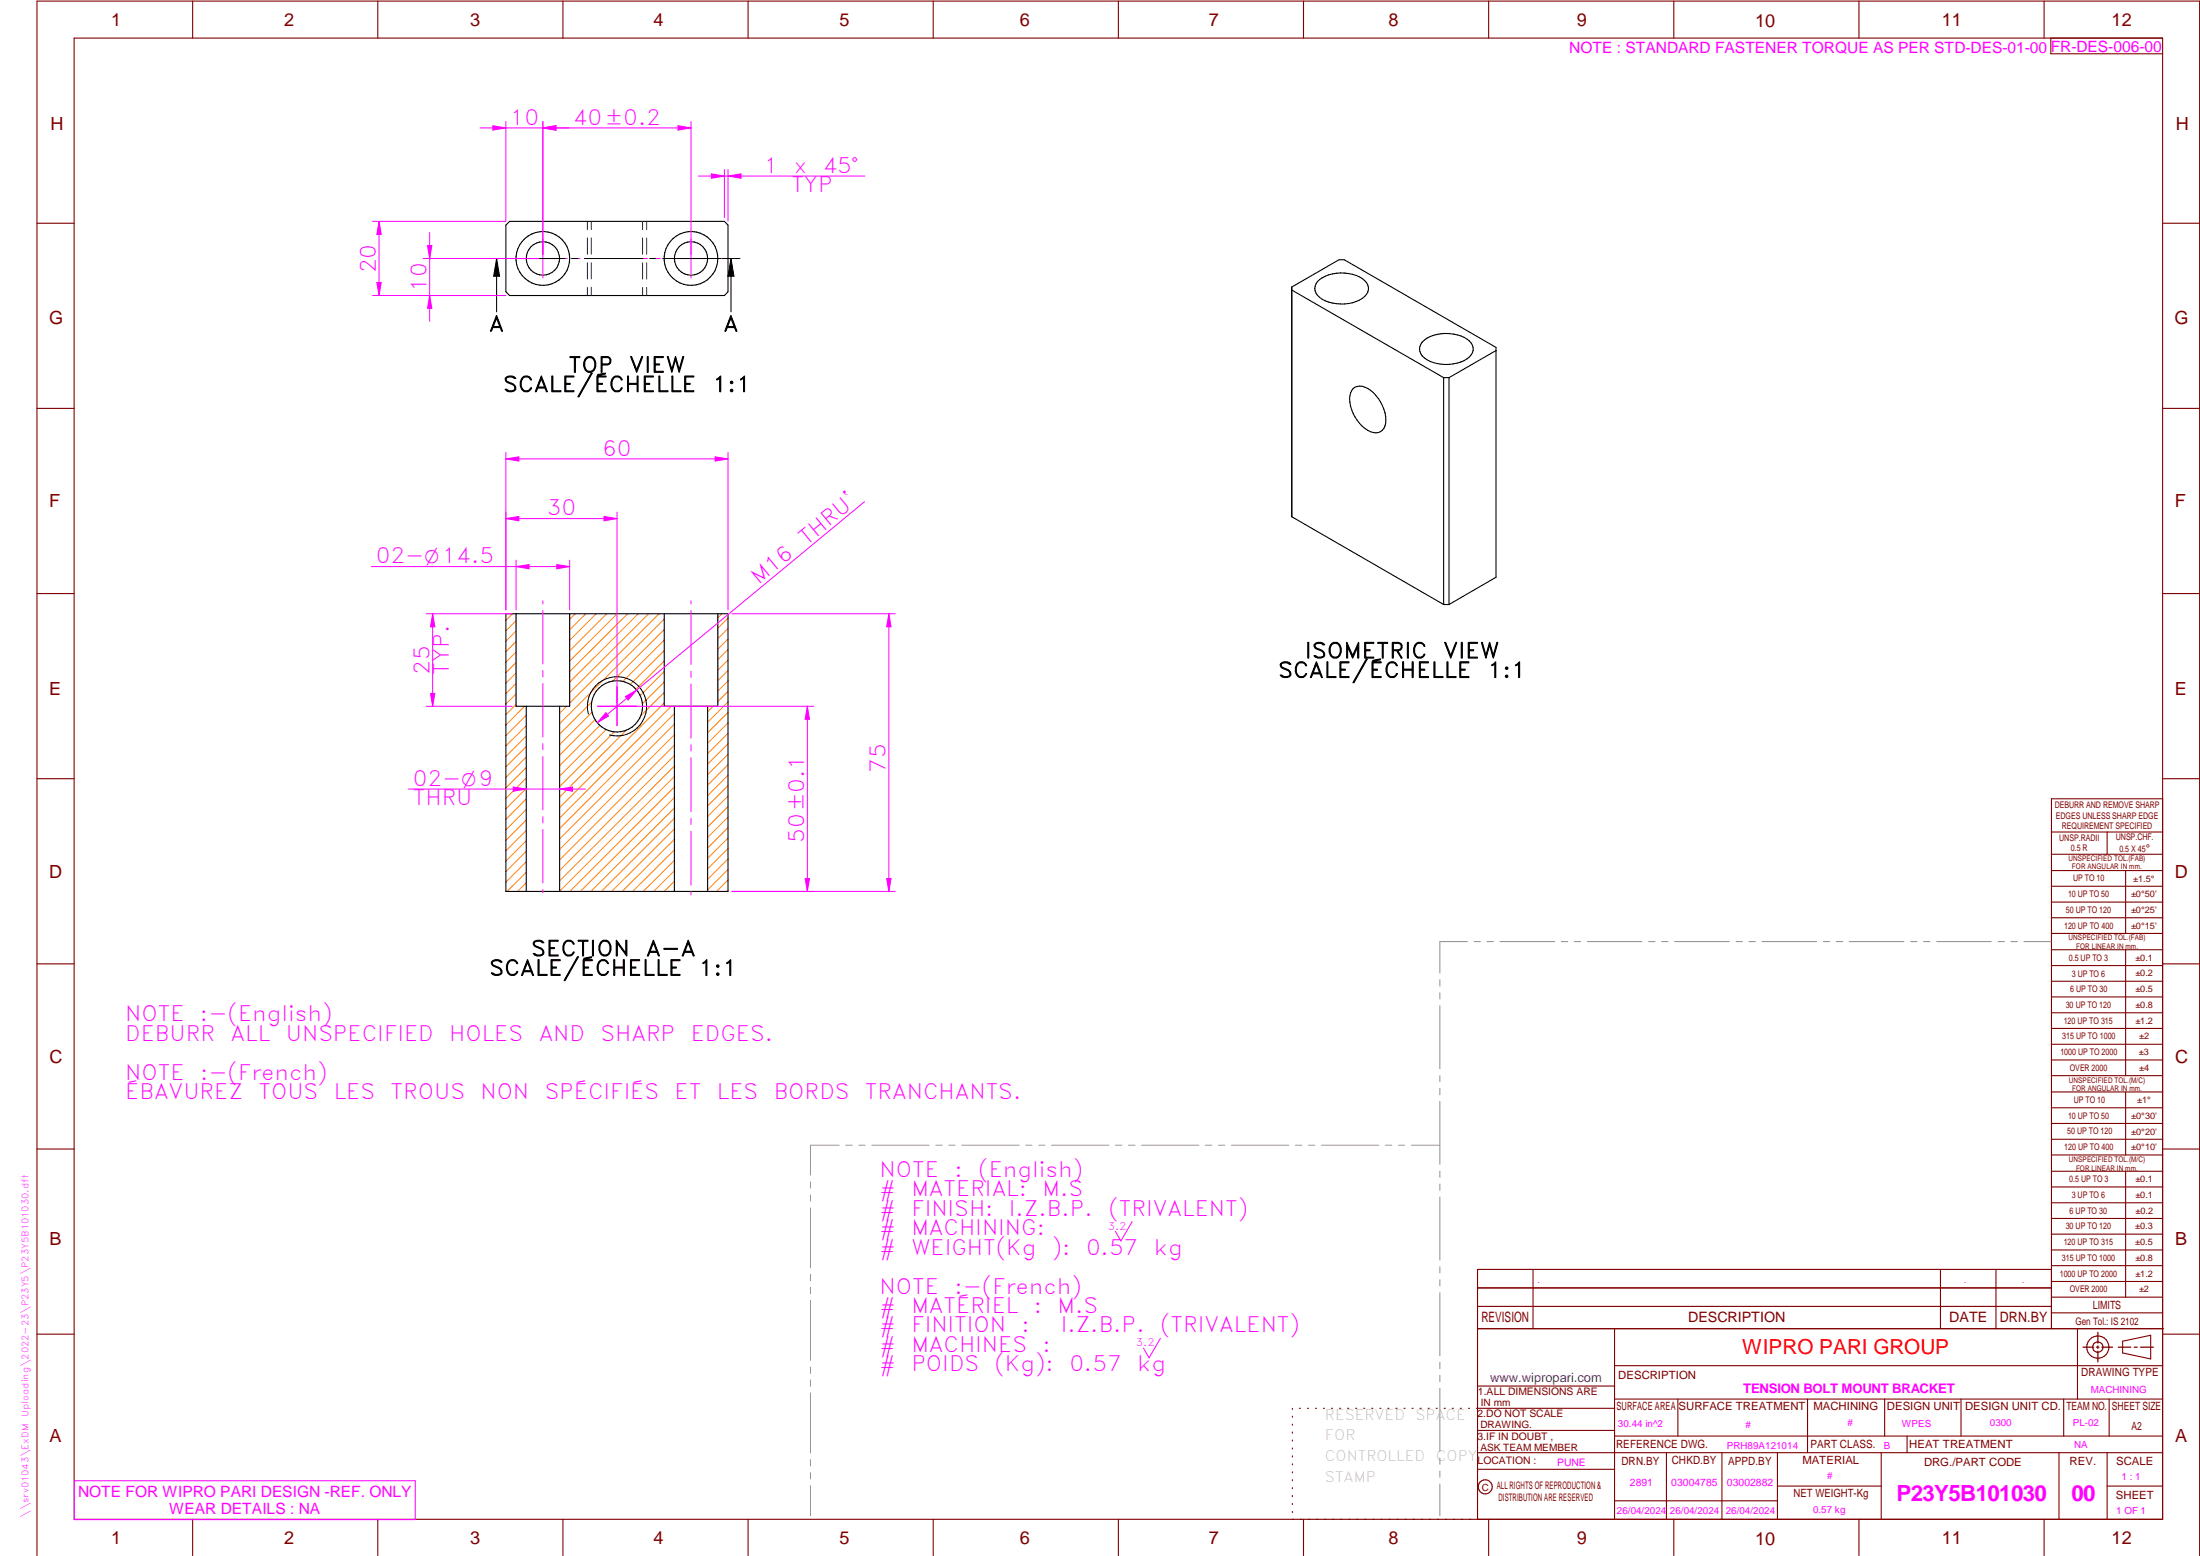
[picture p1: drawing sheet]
<svg xmlns="http://www.w3.org/2000/svg" width="594mm" height="420mm" viewBox="0 0 594 420" stroke-linecap="round" stroke-linejoin="round" font-family="sans-serif">
<g fill="none" stroke="#800000" stroke-width=".3">
<path d="M20 10.3h564v400h-564zM52 .3v10M102 .3v10M152 .3v10M202 .3v10M252 .3v10M302 .3v10M352 .3v10M402 .3v10M452 .3v10M502 .3v10M552 .3v10"/>
<path d="M553.8 10.3v4.2h30.2M10 60.3h10M584 60.3h10M10 110.3h10M584 110.3h10M10 160.3h10M584 160.3h10M10 210.3h10M584 215.7h-30v143.1M584 210.3h10M554 224.7h30M554 230.7h30"/>
<path d="M554 235.1h30M554 239.3h30M569 224.7v6M574 235.1v17M554 243.6h30M554 247.8h30M554 252.1h30M554 256.5h30M574 256.5v33.9M10 260.3h10M554 260.7h30M554 265h30"/>
<path d="M554 269.2h30M554 273.5h30M554 277.7h30M584 260.3h10M554 282h30M554 286.2h30M554 290.4h30M554 294.9h30M554 299.1h30M574 294.9v17M10 310.3h10M554 303.4h30"/>
<path d="M554 307.6h30M554 311.9h30M554 316.3h30M574 316.3v34M584 310.3h10M554 320.5h30M554 324.8h30M554 329h30M554 333.2h30M554 337.5h30M399 358.8h185.2M399 352.8h155"/>
<path d="M399 347.8h155M414 342.8v16M436 358.8v51.5M524 342.8v16M539 342.8v16M554 341.8h30M554 346h30M554 350.3h30M554 354.5h30M554 342.8h-155v67.5M561 358.8v19M10 360.3h10"/>
<path d="M399 374.3h37M436 377.8h148M453.1 377.8v10M488.1 377.8v14.5M508.9 377.8v10M529.5 377.8v10M557.3 377.8v10M569.5 377.8v10M573.2 362.2l7.6-1.6v6.3l-7.6-1.6zM584 368.8h-148M584 360.3h10M349 380.3v.3"/>
<path d="M349 382.4v.3M349 384.6v.3M349 386.7v.3M349 388.8v.3M349 391v.3M349 393.1v.3M349 395.3v.3M349 397.4v.3M349 399.5v.3M350.9 380.3h.2M353.1 380.3h.2M355.2 380.3h.3"/>
<path d="M357.4 380.3h.3M359.6 380.3h.3M361.7 380.3h.3M363.9 380.3h.3M366.1 380.3h.3M368.3 380.3h.2M370.4 380.3h.3M372.6 380.3h.3M374.8 380.3h.3M376.9 380.3h.4M379.1 380.3h.3M381.3 380.3h.3"/>
<path d="M383.4 380.3h.4M385.6 380.3h.3M387.8 380.3h.3M390 380.3h.3M392.2 380.3h.3M394.3 380.3h.3M396.5 380.3h.3M398.7 380.3h37.3M399 396.7h37M399 392.3h185M399 386.2h37M436 387.8h148"/>
<path d="M450 392.3v18M465 392.3v18M480 392.3v18M508 392.3v18M515 387.8v4.5M556 392.3v18M569 392.3v18M52 410.3v9.7M102 410.3v9.7M152 410.3v9.7M202 410.3v9.7M252 410.3v9.7"/>
<path d="M302 410.3v9.7M349 401.7v.3M349 403.8v.4M349 406v.3M349 408.1v.3M352 410.3v9.7M402 410.3v9.7M436 405.3h44M452 410.3v9.7M480 401.3h28M502 410.3v9.7M552 410.3v9.7"/>
<path d="M569 401.3h15M10 420v-419.7h584v419.7"/>
<circle cx="566.5" cy="363.7" r="1.39"/>
<circle cx="566.5" cy="363.8" r="3"/>
<circle cx="401.1" cy="401.5" r="1.9"/>
</g>
<g fill="none" stroke="#f0f" stroke-width=".27">
<path d="M134.1 69.8h.9M136.8 69.8h16.4M146.6 64.6v10.5M154.9 69.8h1.7M158.4 69.8h16.4M176.6 69.8h1.7M180.1 69.8h16.4M186.6 64.6v10.5M198.3 69.8h.8M146.6 162.2v.9M146.6 164.8v14.5M186.6 162.2v.9"/>
<path d="M186.6 164.8v14.6M146.6 181.1v1.7M146.6 184.6v14.4M161.4 190.7h58.3M166.6 185.5v10.5M186.6 181.2v1.7M186.6 184.7v14.6M218 190.7l.6 3.5h-1.2zM146.6 200.8v1.7M146.6 204.3v14.4M186.6 201.1v1.7M186.6 204.6v14.6"/>
<path d="M146.6 220.5v1.7M146.6 224v14.4M186.6 220.9v1.7M186.6 224.5v14.5M146.6 240.2v.9M186.6 240.8v.9M197.6 240.7h22.1M305.7 329.9l-3 5.2-1.5-2.6M313.3 361.4l-3 5.2-1.5-2.6M20.1 399.8h92v10.5h-92z"/>
</g>
<g fill="none" stroke="#949494" stroke-width=".27">
<path d="M396.2 254.3h-7.4v8.5M398.1 254.3h1.6M401.5 254.3h1.8M405 254.3h14.8M421.6 254.3h1.7M425.1 254.3h1.7M428.6 254.3h14.8M445.2 254.3h1.7M448.7 254.3h1.7M452.2 254.3h14.8M468.8 254.3h1.7M472.3 254.3h1.7"/>
<path d="M475.8 254.3h14.8M492.4 254.3h1.7M495.8 254.3h1.8M499.4 254.3h14.7M516 254.3h1.6M519.4 254.3h1.8M522.9 254.3h14.8M539.5 254.3h1.7M543 254.3h1.7M546.5 254.3h7.4M388.8 264.5v1.8M388.8 268.1v1.6"/>
<path d="M388.8 271.6v17M388.8 290.4v1.7M388.8 293.9v1.7M388.8 297.4v17M218.9 319.2v1.6M226.6 309.2h-7.7v8.1M228.4 309.2h1.7M231.9 309.2h1.7M235.4 309.2h15.5M252.7 309.2h1.7M256.2 309.2h1.7M259.7 309.2h15.5"/>
<path d="M277 309.2h1.7M280.5 309.2h1.7M284 309.2h15.5M301.2 309.2h1.8M304.8 309.2h1.7M308.3 309.2h15.5M325.5 309.2h1.7M329.1 309.2h1.6M332.6 309.2h15.4M349.8 309.2h1.7M353.3 309.2h1.7M356.8 309.2h15.5"/>
<path d="M374.1 309.2h1.7M377.6 309.2h1.7M381.1 309.2h7.7M388.8 316.2v1.7M388.8 319.7v1.7M218.9 322.6v1.8M218.9 326.1v16.2M388.8 323.2v17.1M218.9 344.1v1.8M218.9 347.6v1.7M218.9 351.2v16.1M388.8 342.1v1.6"/>
<path d="M388.8 345.6v1.7M388.8 349v17.1M218.9 369.1v1.7M218.9 372.6v1.8M218.9 376.1v16.2M388.8 367.9v1.7M388.8 371.4v1.7M388.8 374.9v17M218.9 394.1v1.8M218.9 397.6v1.7M388.8 393.7v1.7M388.8 397.2v1.7"/>
<path d="M218.9 401.2v8.1M388.8 400.7v8.6"/>
</g>
<path d="M566.5 359.7v3M562.5 363.8h2.9M566.1 363.8h.7M566.5 363.4v.7M566.5 364.9v2.8M567.6 363.8h2.9M572 363.8h3.4M576.3 363.8h.8M578 363.8h3.5" fill="none" stroke="#800000" stroke-width=".34"/>
<g fill="none" stroke="#000" stroke-width=".3">
<path d="M136.6 60.8l1-1h58l1 1v18l-1 1h-58l-1-1zM136.6 165.7h60v75h-60zM139.4 165.7v25h14.4v-25M193.8 165.7v25h-14.4v-25M142.1 190.7v50M151.1 190.7v50M182.1 190.7v50M191.1 190.7v50"/>
<circle cx="146.6" cy="69.8" r="7.2"/>
<circle cx="146.6" cy="69.8" r="4.5"/>
<circle cx="186.6" cy="69.8" r="4.5"/>
<circle cx="186.6" cy="69.8" r="7.2"/>
<circle cx="166.6" cy="190.7" r="6.9"/>
</g>
<g fill="none" stroke="#008000" stroke-width=".27">
<path d="M158.6 59.8v2.2M159.7 59.8v2.2M173.5 59.8v2.2M174.6 59.8v2.2M158.6 64.3v4.4M158.6 71v4.4M158.6 77.6v2.2M159.7 64.2v4.4M159.7 70.9v4.4M159.7 77.6v2.2M173.5 64.3v4.4M173.5 71v4.4"/>
<path d="M173.5 77.6v2.2M174.6 64.3v4.4M174.6 71v4.4M174.6 77.6v2.2"/>
</g>
<path d="M131.7 69.8h4.8M134.1 69.8l.8 4.8h-1.6zM134.1 69.8v14.4M136.7 69.8h15.8M154.3 69.8h1.7M157.8 69.8h15.8M175.4 69.8h1.7M178.9 69.8h15.8M195 69.8h4.8M197.4 69.8l.8 4.8h-1.6zM197.4 69.8v14.4M158.9 192.8a8 8 0 0 1 7-10 8 8 0 0 1 8.7 8.6 8 8 0 0 1-10.1 7.1" fill="none" stroke="#000" stroke-width=".27"/>
<path d="M134.1 69.8l.8 4.8h-1.6zM197.4 69.8l.8 4.8h-1.6z" fill="#000"/>
<g fill="none" stroke="#ff8000" stroke-width=".27">
<path d="M138.4 165.7l-1.8 1.8M139.4 167.6l-2.8 2.7M139.4 170.4l-2.8 2.7M139.4 173.2l-2.8 2.8M139.4 176.1l-2.8 2.7M139.4 178.9l-2.8 2.8M155.4 165.7l-1.6 1.5M158.2 165.7l-4.4 4.4M161 165.7l-7.2 7.2M163.8 165.7l-10 10M166.7 165.7l-12.9 12.8M169.5 165.7l-15.7 15.7"/>
<path d="M172.3 165.7l-18.5 18.5M175.1 165.7l-21.3 21.3M178 165.7l-24.2 24.2M179.4 170l-14 13.9M179.4 167.2l-28.3 28.2M179.4 172.8l-11.2 11.2M179.4 175.7l-9.2 9.1M179.4 178.5l-7.7 7.6M194.9 165.7l-1.1 1.1M196.6 166.9l-2.8 2.7M196.6 169.7l-2.8 2.8M196.6 172.6l-2.8 2.7"/>
<path d="M196.6 175.4l-2.8 2.7M196.6 178.2l-2.8 2.8M139.4 187.4l-2.8 2.7M139.4 190.2l-2.8 2.8M139.4 181.7l-2.8 2.8M139.4 184.5l-2.8 2.8M141.6 190.7l-5 5.1M142.1 193.1l-5.5 5.5M142.1 198.8l-5.5 5.5M142.1 196l-5.5 5.4M153 190.7l-1.9 1.9M159.8 189.6l-8.7 8.6"/>
<path d="M159.9 192.3l-8.8 8.8M160.7 194.3l-9.6 9.6M162 195.9l-10.9 10.9M163.7 197l-12.6 12.5M165.9 197.6l-14.8 14.8M169.2 197.1l-18.1 18.1M179.4 187l-6.4 6.3M179.4 184.1l-5.9 5.9M179.4 181.3l-6.6 6.5M179.4 189.8l-28.3 28.3M181.3 190.7l-30.2 30.2M182.1 192.7l-31 31"/>
<path d="M182.1 195.5l-31 31M182.1 198.4l-31 31M192.6 190.7l-1.5 1.5M196.6 181.1l-2.8 2.7M196.6 183.9l-2.8 2.7M196.6 186.7l-2.8 2.7M196.6 189.5l-5.5 5.5M196.6 192.4l-5.5 5.5M196.6 195.2l-5.5 5.5M196.6 198l-5.5 5.5M142.1 218.6l-5.5 5.5M142.1 201.6l-5.5 5.5"/>
<path d="M142.1 204.4l-5.5 5.5M142.1 207.3l-5.5 5.5M142.1 210.1l-5.5 5.5M142.1 215.7l-5.5 5.5M142.1 212.9l-5.5 5.5M182.1 212.5l-28.2 28.2M182.1 201.2l-31 31M182.1 204l-31 31M182.1 206.8l-31 31.1M182.1 209.7l-31 31M182.1 215.3l-25.4 25.4M182.1 218.2l-22.6 22.5"/>
<path d="M196.6 200.8l-5.5 5.5M196.6 203.7l-5.5 5.5M196.6 206.5l-5.5 5.5M196.6 209.3l-5.5 5.5M196.6 212.1l-5.5 5.5M196.6 215l-5.5 5.5M196.6 217.8l-5.5 5.5M142.1 235.5l-5.2 5.2M142.1 221.4l-5.5 5.5M142.1 224.2l-5.5 5.5M142.1 229.9l-5.5 5.5M142.1 232.7l-5.5 5.5"/>
<path d="M142.1 227l-5.5 5.5M142.1 238.4l-2.4 2.3M182.1 221l-19.7 19.7M182.1 223.8l-16.9 16.9M182.1 226.7l-14.1 14M182.1 229.5l-11.2 11.2M182.1 232.3l-8.4 8.4M182.1 235.1l-5.6 5.6M182.1 238l-2.7 2.7M196.6 220.6l-5.5 5.5M196.6 223.5l-5.5 5.5M196.6 226.3l-5.5 5.5"/>
<path d="M196.6 229.1l-5.5 5.5M196.6 231.9l-5.5 5.5M196.6 234.8l-5.5 5.5M196.6 237.6l-3.1 3.1M196.6 240.5l-.3 .2"/>
</g>
<path d="M218 190.7l.6 3.5h-1.2z" fill="#f0f"/>
<path d="M217.4 237.2h1.2l-.6 3.5z" fill="none" stroke="#f0f" stroke-width=".27"/>
<path d="M217.4 237.2h1.2l-.6 3.5z" fill="#f0f"/>
<path d="M115.1 165.7h23.2M115.1 190.7h23.2M116.2 187.2h1.2l-.6 3.5zM218 190.7v50" fill="none" stroke="#f0f" stroke-width=".27"/>
<path d="M116.2 187.2h1.2l-.6 3.5z" fill="#f0f"/>
<path d="M116.8 165.7l.6 3.5h-1.2z" fill="none" stroke="#f0f" stroke-width=".27"/>
<path d="M116.8 165.7l.6 3.5h-1.2z" fill="#f0f"/>
<path d="M133.1 34l3.5 .5-3.5 .6zM136.6 32.8v26.9M146.6 32.8v35.9M116.8 165.7v25" fill="none" stroke="#f0f" stroke-width=".27"/>
<path d="M133.1 34l3.5 .5-3.5 .6z" fill="#f0f"/>
<path d="M146.6 34.5l3.5-.5v1.1z" fill="none" stroke="#f0f" stroke-width=".27"/>
<path d="M146.6 34.5l3.5-.5v1.1z" fill="#f0f"/>
<path d="M129.6 34.5h24M146.6 32.8v35.9M146.6 34.5l3.5-.5v1.1zM186.6 32.8v35.9" fill="none" stroke="#f0f" stroke-width=".27"/>
<path d="M146.6 34.5l3.5-.5v1.1z" fill="#f0f"/>
<path d="M183.1 34l3.5 .5-3.5 .6z" fill="none" stroke="#f0f" stroke-width=".27"/>
<path d="M183.1 34l3.5 .5-3.5 .6z" fill="#f0f"/>
<path d="M146.6 34.5h40M114.3 79.8h22.3M114.3 69.8h31.2M115.4 66.3h1.2l-.6 3.5z" fill="none" stroke="#f0f" stroke-width=".27"/>
<path d="M115.4 66.3h1.2l-.6 3.5z" fill="#f0f"/>
<path d="M116 79.8l.6 3.5h-1.2z" fill="none" stroke="#f0f" stroke-width=".27"/>
<path d="M116 79.8l.6 3.5h-1.2z" fill="#f0f"/>
<path d="M195.6 45.8v13M196.6 45.8v13.9M196.6 47.5l3.5-.6v1.2zM116 62.8v24" fill="none" stroke="#f0f" stroke-width=".27"/>
<path d="M196.6 47.5l3.5-.6v1.2z" fill="#f0f"/>
<path d="M192.1 46.9l3.5 .6-3.5 .6z" fill="none" stroke="#f0f" stroke-width=".27"/>
<path d="M192.1 46.9l3.5 .6-3.5 .6z" fill="#f0f"/>
<path d="M100.6 59.8h36M102.4 59.8l.5 3.5h-1.1zM188.6 47.5h44.9M100.6 79.8h36" fill="none" stroke="#f0f" stroke-width=".27"/>
<path d="M102.4 59.8l.5 3.5h-1.1z" fill="#f0f"/>
<path d="M101.8 76.3h1.1l-.5 3.5z" fill="none" stroke="#f0f" stroke-width=".27"/>
<path d="M101.8 76.3h1.1l-.5 3.5z" fill="#f0f"/>
<path d="M102.4 59.8v20M139.4 153l3.5-.6v1.2zM139.4 151.3v13.4M153.8 151.3v13.4" fill="none" stroke="#f0f" stroke-width=".27"/>
<path d="M139.4 153l3.5-.6v1.2z" fill="#f0f"/>
<path d="M150.4 152.4l3.4 .6-3.4 .6z" fill="none" stroke="#f0f" stroke-width=".27"/>
<path d="M150.4 152.4l3.4 .6-3.4 .6z" fill="#f0f"/>
<path d="M100.3 153h53.5M138.6 212.5l3.5 .6-3.5 .6z" fill="none" stroke="#f0f" stroke-width=".27"/>
<path d="M138.6 212.5l3.5 .6-3.5 .6z" fill="#f0f"/>
<path d="M151.1 213.1l3.5-.6v1.2z" fill="none" stroke="#f0f" stroke-width=".27"/>
<path d="M151.1 213.1l3.5-.6v1.2z" fill="#f0f"/>
<path d="M136.6 123.9l3.5-.5v1.1zM136.6 122.2v42.5M196.6 122.2v42.5M110.3 213.1h47.8" fill="none" stroke="#f0f" stroke-width=".27"/>
<path d="M136.6 123.9l3.5-.5v1.1z" fill="#f0f"/>
<path d="M193.1 123.4l3.5 .5-3.5 .6z" fill="none" stroke="#f0f" stroke-width=".27"/>
<path d="M193.1 123.4l3.5 .5-3.5 .6z" fill="#f0f"/>
<path d="M136.6 123.9h60M197.6 165.7h44.2M239.4 237.2h1.2l-.6 3.5zM197.6 240.7h44.2" fill="none" stroke="#f0f" stroke-width=".27"/>
<path d="M239.4 237.2h1.2l-.6 3.5z" fill="#f0f"/>
<path d="M240 165.7l.6 3.5h-1.2z" fill="none" stroke="#f0f" stroke-width=".27"/>
<path d="M240 165.7l.6 3.5h-1.2z" fill="#f0f"/>
<path d="M136.6 138.3v26.4M166.6 138.3v51.4M136.6 140l3.5-.6v1.2zM240 165.7v75" fill="none" stroke="#f0f" stroke-width=".27"/>
<path d="M136.6 140l3.5-.6v1.2z" fill="#f0f"/>
<path d="M163.1 139.4l3.5 .6-3.5 .6z" fill="none" stroke="#f0f" stroke-width=".27"/>
<path d="M163.1 139.4l3.5 .6-3.5 .6z" fill="#f0f"/>
<path d="M233.5 135.5l-72.2 59.7M136.6 140h30M163.6 192.4l.7 .9-3 1.9z" fill="none" stroke="#f0f" stroke-width=".27"/>
<path d="M348.8 78.3l41 23.7M355.8 76a10.3 10.3 0 0 1 12.7-.2 2.85 2.85 0 0 1-.6 4.8 10.9 10.9 0 0 1-11.5-.3 2.86 2.86 0 0 1-.6-4.3zM384 92.4a10.3 10.3 0 0 1 10.5-1.7 4.2 4.2 0 0 1 3.3 3.9 5.7 5.7 0 0 1-5.3 3.7 9.9 9.9 0 0 1-8.5-2.2 2.77 2.77 0 0 1 0-3.7zM404 94.7l-12.7 7.3M365.4 104.9a3.6 3.6 0 0 1 4.7 .5 10.3 10.3 0 0 1 3.9 9.6 2.86 2.86 0 0 1-4.6 1.2 10 10 0 0 1-4.7-10.1zM389.8 102v61.2M389.8 102h1.5M391.3 102v61.2M389.8 163.2h1.5M389.8 163.2l-41-23.7v-62l12.8-7.4h1.4l41 23.7v62.1l-12.7 7.3" fill="none" stroke="#000" stroke-width=".3"/>
<path d="M163.6 192.4l.7 .9-3 1.9z" fill="#f0f"/>
<path d="M168.9 188.1l3.1-1.8-2.4 2.7z" fill="none" stroke="#f0f" stroke-width=".27"/>
<path d="M168.9 188.1l3.1-1.8-2.4 2.7z" fill="#f0f"/>
<g font-size="6" fill="#f0f">
<text x="512.1" y="405.2">P23Y5B101030</text>
<text x="559.4" y="405.2">00</text>
</g>
<g font-size="5.7" fill="#f0f">
<text x="137.7" y="33.7">10</text>
<text x="154.7" y="33.7">40±0.2</text>
<text x="206.2" y="46.7">1</text>
<text x="214.4" y="46.7">x</text>
<text x="222.2" y="46.7">45°</text>
<text x="213.7" y="51.9">TYP</text>
<text x="101.5" y="73.7" transform="rotate(-90 101.5 73.7)">20</text>
<text x="115.1" y="78.7" transform="rotate(-90 115.1 78.7)">10</text>
<text x="162.6" y="123.1">60</text>
<text x="147.7" y="139.1">30</text>
<text x="217.8" y="147.4" transform="rotate(-39 217.8 147.4)">THRU`</text>
<text x="101.5" y="152.1">02-O14.5</text>
<text x="204.8" y="158" transform="rotate(-39 204.8 158)">M16</text>
<text x="115.9" y="182.2" transform="rotate(-90 115.9 182.2)">25</text>
<text x="121.2" y="182.2" transform="rotate(-90 121.2 182.2)">TYP.</text>
<text x="239.1" y="208.7" transform="rotate(-90 239.1 208.7)">75</text>
<text x="111.5" y="212.2">02-O9</text>
<text x="111.5" y="217.5">THRU</text>
<text x="217.1" y="227.6" transform="rotate(-90 217.1 227.6)">50±0.1</text>
<text x="33.8" y="275.8">NOTE</text>
<text x="54" y="275.8">:-(English)</text>
<text x="33.8" y="281">DEBURR</text>
<text x="62.3" y="281">ALL</text>
<text x="77.2" y="281">UNSPECIFIED</text>
<text x="121.3" y="281">HOLES</text>
<text x="145.5" y="281">AND</text>
<text x="162.1" y="281">SHARP</text>
<text x="186.5" y="281">EDGES.</text>
<text x="33.8" y="291.5">NOTE</text>
<text x="54" y="291.5">:-(French)</text>
<text x="33.8" y="296.8">ÉBAVUREZ</text>
<text x="69.8" y="296.8">TOUS</text>
<text x="90.1" y="296.8">LES</text>
<text x="105.4" y="296.8">TROUS</text>
<text x="129.7" y="296.8">NON</text>
<text x="147.1" y="296.8">SPÉCIFIÉS</text>
<text x="182.2" y="296.8">ET</text>
<text x="193.6" y="296.8">LES</text>
<text x="208.9" y="296.8">BORDS</text>
<text x="233.5" y="296.8">TRANCHANTS.</text>
<text x="237.5" y="317.8">NOTE</text>
<text x="257.7" y="317.8">:</text>
<text x="264.1" y="317.8">(English)</text>
<text x="237.5" y="323">#</text>
<text x="246.1" y="323">MATERIAL:</text>
<text x="281.5" y="323">M.S</text>
<text x="237.5" y="328.3">#</text>
<text x="246.1" y="328.3">FINISH:</text>
<text x="272.4" y="328.3">I.Z.B.P.</text>
<text x="299.3" y="328.3">(TRIVALENT)</text>
<text x="237.5" y="333.5">#</text>
<text x="246.1" y="333.5">MACHINING:</text>
<text x="237.5" y="338.8">#</text>
<text x="246.1" y="338.8">WEIGHT(Kg</text>
<text x="284" y="338.8">):</text>
<text x="293.3" y="338.8">0.57</text>
<text x="311.6" y="338.8">kg</text>
<text x="237.5" y="349.3">NOTE</text>
<text x="257.7" y="349.3">:-(French)</text>
<text x="237.5" y="354.5">#</text>
<text x="237.5" y="359.8">#</text>
<text x="246.1" y="359.8">FINITION</text>
<text x="246.1" y="354.5">MATÉRIEL</text>
<text x="275.8" y="359.8">:</text>
<text x="279.2" y="354.5">:</text>
<text x="285.6" y="354.5">M.S</text>
<text x="286.4" y="359.8">I.Z.B.P.</text>
<text x="313.3" y="359.8">(TRIVALENT)</text>
<text x="237.5" y="365">#</text>
<text x="246.1" y="365">MACHINES</text>
<text x="281.5" y="365">:</text>
<text x="237.5" y="370.3">#</text>
<text x="246.1" y="370.3">POIDS</text>
<text x="268.5" y="370.3">(Kg):</text>
<text x="288.8" y="370.3">0.57</text>
<text x="307.1" y="370.3">kg</text>
</g>
<g font-size="5.7">
<text x="132.1" y="89.5">A</text>
<text x="195.4" y="89.5">A</text>
<text x="153.5" y="100.5">TOP</text>
<text x="169.9" y="100.5">VIEW</text>
<text x="135.8" y="105.8">SCALE/ÉCHELLE</text>
<text x="192.4" y="105.8">1:1</text>
<text x="352.4" y="177.7">ISOMETRIC</text>
<text x="389.7" y="177.7">VIEW</text>
<text x="345.1" y="183">SCALE/ÉCHELLE</text>
<text x="401.7" y="183">1:1</text>
<text x="132.1" y="263.4">SCALE/ÉCHELLE</text>
<text x="143.4" y="258.1">SECTION</text>
<text x="174.4" y="258.1">A-A</text>
<text x="188.7" y="263.4">1:1</text>
</g>
<text font-size="5.6" fill="#f00" x="470.5" y="365.5">WIPRO PARI GROUP</text>
<g font-size="4.9" fill="#800000">
<text x="30" y="6.9">1</text>
<text x="76.7" y="6.9">2</text>
<text x="127" y="6.9">3</text>
<text x="176.5" y="6.9">4</text>
<text x="226.7" y="6.9">5</text>
<text x="275.4" y="6.9">6</text>
<text x="326.4" y="6.9">7</text>
<text x="375" y="6.9">8</text>
<text x="425.8" y="6.9">9</text>
<text x="473.9" y="7.3">10</text>
<text x="524.3" y="6.9">11</text>
<text x="570.2" y="6.9">12</text>
<text x="13.6" y="35.1">H</text>
<text x="587.6" y="35.1">H</text>
<text x="13.2" y="87.5">G</text>
<text x="587.2" y="87.5">G</text>
<text x="13.2" y="137">F</text>
<text x="587.2" y="137">F</text>
<text x="13.2" y="187.6">E</text>
<text x="587.2" y="187.6">E</text>
<text x="13.2" y="237">D</text>
<text x="587.2" y="237">D</text>
<text x="13.4" y="287.1">C</text>
<text x="587.4" y="287.1">C</text>
<text x="13.4" y="336.2">B</text>
<text x="587.4" y="336.2">B</text>
<text x="13.4" y="389.3">A</text>
<text x="587.4" y="389.3">A</text>
<text x="30" y="416.9">1</text>
<text x="76.7" y="416.9">2</text>
<text x="127" y="416.9">3</text>
<text x="176.5" y="416.9">4</text>
<text x="226.7" y="416.9">5</text>
<text x="275.4" y="416.9">6</text>
<text x="326.4" y="416.9">7</text>
<text x="375" y="416.9">8</text>
<text x="425.8" y="416.9">9</text>
<text x="473.9" y="417.3">10</text>
<text x="524.3" y="416.9">11</text>
<text x="570.2" y="416.9">12</text>
</g>
<g font-size="4.2" fill="#f0f">
<text x="423.7" y="14.3">NOTE : STANDARD FASTENER TORQUE AS PER STD-DES-01-00</text>
<text x="553.8" y="14">FR-DES-006-00</text>
<text x="21.1" y="404.3">NOTE FOR WIPRO PARI DESIGN -REF. ONLY</text>
<text x="45.7" y="408.8">WEAR DETAILS : NA</text>
</g>
<g font-size="3.9" fill="#800000">
<text x="400" y="357.1">REVISION</text>
<text x="455.9" y="357.1">DESCRIPTION</text>
<text x="526.4" y="357.1">DATE</text>
<text x="540" y="357.1">DRN.BY</text>
</g>
<g font-size="3.9" fill="#c0c0c0">
<text x="357.8" y="383.3">RESERVED</text>
<text x="382.3" y="383.3">SPACE</text>
<text x="357.8" y="388.9">FOR</text>
<text x="357.8" y="394.5">CONTROLLED</text>
<text x="387.8" y="394.5">COPY</text>
<text x="357.8" y="400">STAMP</text>
</g>
<text font-size="3.6" fill="#f0f" x="470.7" y="376.1">TENSION BOLT MOUNT BRACKET</text>
<text font-size="3.5" fill="#00f" x="402.4" y="373.3">www.wipropari.com</text>
<g font-size="3.1" fill="#800000">
<text x="565.1" y="353.5">LIMITS</text>
<text x="562" y="371.7">DRAWING TYPE</text>
<text x="437" y="372.3">DESCRIPTION</text>
<text x="436.5" y="380.8">SURFACE AREA</text>
<text x="453.3" y="380.8">SURFACE TREATMENT</text>
<text x="489.7" y="380.8">MACHINING</text>
<text x="509.5" y="380.8">DESIGN UNIT</text>
<text x="530.6" y="380.8">DESIGN UNIT CD.</text>
<text x="558" y="380.6">TEAM NO.</text>
<text x="570.3" y="380.7">SHEET SIZE</text>
<text x="575.6" y="386.1">A2</text>
<text x="436.4" y="391.1">REFERENCE DWG.</text>
<text x="437.8" y="395.5">DRN.BY</text>
<text x="451.4" y="395.4">CHKD.BY</text>
<text x="466.6" y="395.5">APPD.BY</text>
<text x="486.7" y="395.4">MATERIAL</text>
<text x="488.9" y="390.9">PART CLASS.</text>
<text x="515.6" y="390.9">HEAT TREATMENT</text>
<text x="519.6" y="395.9">DRG./PART CODE</text>
<text x="558.9" y="395.5">REV.</text>
<text x="571.4" y="395.6">SCALE</text>
<text x="484.3" y="404.2">NET WEIGHT-Kg</text>
<text x="571.4" y="404.7">SHEET</text>
</g>
<text font-size="3" fill="#800000" x="579.5" y="230.1">°</text>
<g font-size="2.8" fill="#f0f">
<text x="299.1" y="332.1">3.2</text>
<text x="306.7" y="363.6">3.2</text>
<text x="420.5" y="396">PUNE</text>
<text x="440.1" y="401.2">2891</text>
<text x="451.3" y="401.2">03004785</text>
<text x="466.3" y="401.2">03002882</text>
</g>
<g font-size="2.8" fill="#800000">
<text x="560.4" y="357.7">Gen Tol.: IS 2102</text>
<text x="399.1" y="376.6">1.ALL DIMENSIONS ARE</text>
<text x="399" y="382.7">2.DO NOT SCALE</text>
<text x="399" y="388.7">3.IF IN DOUBT ,</text>
<text x="399" y="395.4">LOCATION :</text>
<text x="404.2" y="402">ALL RIGHTS OF REPRODUCTION &amp;</text>
<text x="404.7" y="405.4">DISTRIBUTION ARE RESERVED</text>
</g>
<g font-size="2.7" fill="#f0f">
<text x="564.6" y="376.2">MACHINING</text>
<text x="436.9" y="385.4">30.44 in^2</text>
<text x="471.4" y="385.5">#</text>
<text x="498.9" y="385">#</text>
<text x="513.6" y="385.3">WPES</text>
<text x="537.3" y="385.1">0300</text>
<text x="559.7" y="385.1">PL-02</text>
<text x="466.3" y="391.2">PRH89A121014</text>
<text x="508.7" y="391.2">B</text>
<text x="560.1" y="391.1">NA</text>
<text x="493.4" y="399.5">#</text>
<text x="572.8" y="399.7">1 : 1</text>
<text x="436.6" y="408.7">26/04/2024</text>
<text x="450.9" y="408.8">26/04/2024</text>
<text x="466" y="408.9">26/04/2024</text>
<text x="489.6" y="408.5">0.57 kg</text>
<text x="571.4" y="408.7">1 OF 1</text>
</g>
<g font-size="2.7" fill="#800000">
<text x="399.9" y="379.7">IN mm</text>
<text x="399.7" y="385.7">DRAWING.</text>
<text x="399.7" y="391.8">ASK TEAM MEMBER</text>
<text x="400.1" y="402.5">C</text>
</g>
<g font-size="2.5" fill="#800000">
<text x="554.9" y="218.3">DEBURR AND REMOVE SHARP</text>
<text x="555.2" y="221">EDGES UNLESS SHARP EDGE</text>
<text x="556.1" y="227.1">UNSP.RADII</text>
<text x="556.8" y="223.8">REQUIREMENT SPECIFIED</text>
<text x="571.4" y="226.9">UNSP.CHF.</text>
<text x="559.2" y="229.9">0.5 R</text>
<text x="572.3" y="230.1">0.5 X 45</text>
<text x="559.8" y="238">UP TO 10</text>
<text x="576.1" y="238.1">±1.5°</text>
<text x="558.5" y="242.2">10 UP TO 50</text>
<text x="575.5" y="242.3">±0°50'</text>
<text x="557.4" y="250.7">120 UP TO 400</text>
<text x="557.9" y="246.5">50 UP TO 120</text>
<text x="575.5" y="250.7">±0°15'</text>
<text x="575.5" y="246.5">±0°25'</text>
<text x="558.7" y="259.4">0.5 UP TO 3</text>
<text x="559.5" y="263.7">3 UP TO 6</text>
<text x="576.6" y="263.6">±0.2</text>
<text x="576.6" y="259.4">±0.1</text>
<text x="559" y="267.9">6 UP TO 30</text>
<text x="576.6" y="267.9">±0.5</text>
<text x="557.8" y="272.2">30 UP TO 120</text>
<text x="576.6" y="272.2">±0.8</text>
<text x="556.9" y="280.7">315 UP TO 1000</text>
<text x="557.3" y="276.4">120 UP TO 315</text>
<text x="576.6" y="276.4">±1.2</text>
<text x="577.7" y="280.7">±2</text>
<text x="556.4" y="284.9">1000 UP TO 2000</text>
<text x="577.6" y="284.9">±3</text>
<text x="558.9" y="289.2">OVER 2000</text>
<text x="577.7" y="289.3">±4</text>
<text x="560" y="297.9">UP TO 10</text>
<text x="577.1" y="297.9">±1°</text>
<text x="558.5" y="302.1">10 UP TO 50</text>
<text x="575.5" y="302.1">±0°30'</text>
<text x="557.4" y="310.6">120 UP TO 400</text>
<text x="558.2" y="306.3">50 UP TO 120</text>
<text x="575.5" y="310.6">±0°10'</text>
<text x="575.5" y="306.4">±0°20'</text>
<text x="558.8" y="319.2">0.5 UP TO 3</text>
<text x="559.4" y="323.4">3 UP TO 6</text>
<text x="576.6" y="319.2">±0.1</text>
<text x="576.6" y="323.5">±0.1</text>
<text x="558.9" y="327.7">6 UP TO 30</text>
<text x="576.7" y="327.7">±0.2</text>
<text x="557.8" y="332">30 UP TO 120</text>
<text x="576.6" y="332">±0.3</text>
<text x="556.8" y="340.5">315 UP TO 1000</text>
<text x="557.3" y="336.3">120 UP TO 315</text>
<text x="576.6" y="336.3">±0.5</text>
<text x="576.6" y="340.5">±0.8</text>
<text x="556.2" y="344.7">1000 UP TO 2000</text>
<text x="576.6" y="344.7">±1.2</text>
<text x="558.9" y="349">OVER 2000</text>
<text x="577.6" y="349">±2</text>
</g>
<g font-size="2.5" fill="#f0f">
<text x="415.2" y="346.4">.</text>
<text x="530.3" y="346.5">.</text>
<text x="545.9" y="346.4">.</text>
</g>
<g font-size="2.4" fill="#f0f">
<text x="7.7" y="382.7" transform="rotate(-90 7.7 382.7)">Uploading\2022-23\P23Y5\P23Y5B101030.dft</text>
<text x="7.7" y="409.8" transform="rotate(-90 7.7 409.8)">\\srv01043\ExDM</text>
</g>
<g font-size="2.1" fill="#800000">
<text x="558.5" y="232.4">UNSPECIFIED TOL.(FAB)</text>
<text x="559.5" y="234.7">FOR ANGULAR IN mm.</text>
<text x="558.6" y="253.9">UNSPECIFIED TOL.(FAB)</text>
<text x="560.7" y="256.3">FOR LINEAR IN mm.</text>
<text x="558.7" y="292.3">UNSPECIFIED TOL.(M/C)</text>
<text x="559.6" y="294.7">FOR ANGULAR IN mm.</text>
<text x="558.7" y="313.7">UNSPECIFIED TOL.(M/C)</text>
<text x="560.6" y="316.1">FOR LINEAR IN mm.</text>
</g>
</svg>
